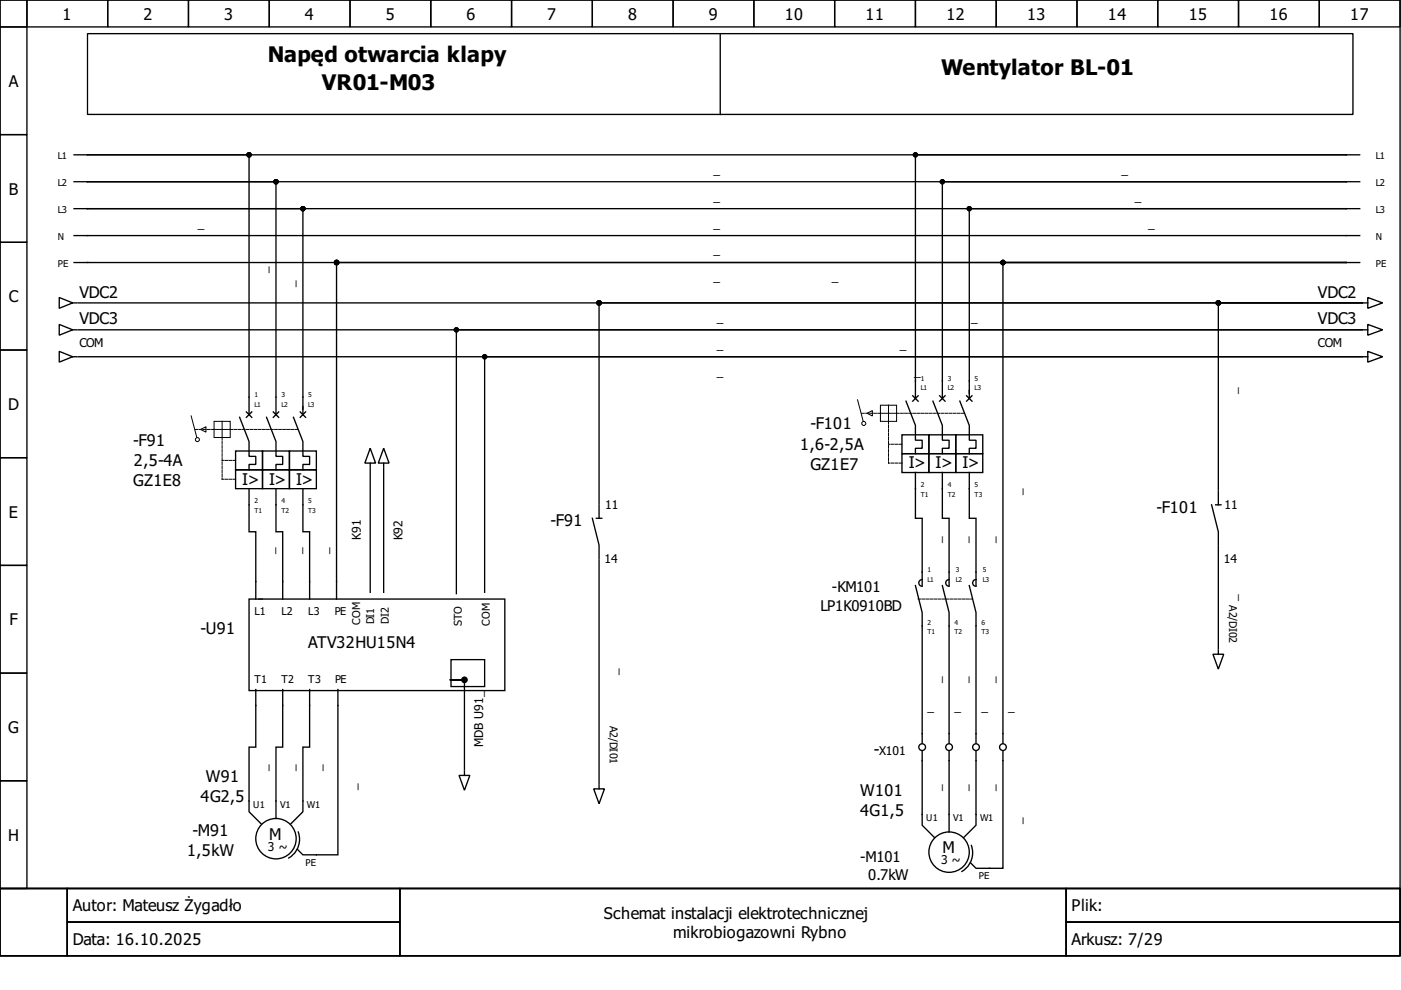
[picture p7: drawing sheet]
<svg xmlns="http://www.w3.org/2000/svg" width="297mm" height="210mm" viewBox="0 0 297 210" stroke-linecap="round" stroke-linejoin="round" font-family="sans-serif">
<g fill="none" stroke="#000" stroke-width=".29">
<path d="M0 0h296.8v188.4h-296.8zM0 0h5.7v5.7h-5.7zM5.7 0h17.1v5.7h-17.1zM22.8 0h17.2v5.7h-17.2zM40 0h17.1v5.7h-17.1zM57.1 0h17.1v5.7h-17.1zM74.2 0h17.1v5.7h-17.1zM91.3 0h17.2v5.7h-17.2zM108.5 0h17.1v5.7h-17.1zM125.6 0h17.1v5.7h-17.1zM142.7 0h17.1v5.7h-17.1zM159.8 0h17.2v5.7h-17.2z"/>
<path d="M177 0h17.1v5.7h-17.1zM194.1 0h17.1v5.7h-17.1zM211.2 0h17.1v5.7h-17.1zM228.3 0h17.2v5.7h-17.2zM245.5 0h17.1v5.7h-17.1zM262.6 0h17.1v5.7h-17.1zM279.7 0h17.1v5.7h-17.1zM0 5.7h5.7v22.8h-5.7zM18.6 7.1h268.3v17.2h-268.3zM152.7 7.1v17.2M0 28.5h5.7v22.9h-5.7zM15.7 38.5h2.9"/>
<path d="M15.7 32.8h2.9M18.6 38.5h266.8M18.6 32.8h266.8M18.6 32.8h34.2v55.1M18.6 38.5h39.9v49.4M285.4 38.5h2.9M285.4 32.8h2.9M285.4 32.8h-91.3v51.7M285.4 38.5h-85.6v46M0 51.4h5.7v22.8h-5.7zM15.7 49.9h272.6M15.7 44.2h2.9"/>
<path d="M18.6 44.2h45.6v43.7M18.6 44.2h266.8M285.4 55.7h2.9M285.4 44.2h2.9M285.4 55.7h-269.7M285.4 55.7h-72.8v101.9M285.4 55.7h-214v71.3M285.4 44.2h-79.9v40.3M0 74.2h5.7v22.8h-5.7zM12.6 74.5l2.8 1.1-2.8 1.2zM12.6 63.1l2.8 1.1-2.8 1.2zM12.6 68.8l2.8 1.1-2.8 1.2z"/>
<path d="M15.4 75.6h.9M15.4 64.2h.9M15.4 69.9h.9M16.6 69.9h272.2h-192v56M16.6 75.6h272.2h-186v50M16.6 64.2h272.2M288.8 64.2h-161.8v42.5M288.8 64.2h-30.5v39.7M289.1 75.6h.9M289.1 64.2h.9M289.1 69.9h.9M290 74.5l3.1 1.1-3.1 1.2z"/>
<path d="M290 68.8l3.1 1.1-3.1 1.2zM290 63.1l3.1 1.1-3.1 1.2zM0 97h5.7v22.9h-5.7zM49.9 95.6h5.8v4h-5.8zM49.9 99.6h5.8v4h-5.8zM50.8 88.5l2 5.1v3.2h1.4v1.7h-1.4v1.1M52.2 87.3l1.2 1.2M53.4 87.3l-1.2 1.2M55.7 99.6h5.7v4h-5.7zM55.7 95.6h5.7v4h-5.7zM56.5 88.5l2 5.1v3.2h1.4v1.7h-1.4v1.1M57.9 87.3l1.2 1.2"/>
<path d="M59.1 87.3l-1.2 1.2M61.4 99.6h5.7v4h-5.7zM61.4 95.6h5.7v4h-5.7zM62.2 88.5l2 5.1v3.2h1.4v1.7h-1.4v1.1M63.6 87.3l1.2 1.2M64.8 87.3l-1.2 1.2M78.5 99.3v26.3M78.5 95l1.1 3.2h-2.2zM78.5 98.2v.8M81.3 95l1.2 3.2h-2.3zM81.3 98.2v.8M81.3 99.3v26.3"/>
<path d="M191.2 92.2h5.7v4h-5.7zM191.2 96.2h5.7v4h-5.7zM192.1 85.1l2 5.1v3.1h1.4v1.7h-1.4v1.2M193.5 83.9l1.2 1.2M194.7 83.9l-1.2 1.2M196.9 96.2h5.8v4h-5.8zM196.9 92.2h5.8v4h-5.8zM197.8 85.1l2 5.1v3.1h1.4v1.7h-1.4v1.2M199.2 83.9l1.2 1.2M200.4 83.9l-1.2 1.2M202.7 96.2h5.7v4h-5.7zM202.7 92.2h5.7v4h-5.7z"/>
<path d="M203.5 85.1l2 5.1v3.1h1.4v1.7h-1.4v1.2M204.9 83.9l1.2 1.2M206.1 83.9l-1.2 1.2M0 119.9h5.7v22.8h-5.7zM52.8 103.6v9.1h1.4v14.3M58.5 103.6v9.1h1.4v14.3M64.2 103.6v9.1h1.4v14.3M125.6 109.9l1.4 5.7v2.9M126.4 109.9h1.2M127 107v2.9M127 118.7v47.4M194.1 100.2v9.7h1.4v14.3"/>
<path d="M199.8 100.2v9.7h1.4v14.3M205.5 100.2v9.7h1.4v14.3M256.9 107l1.4 5.7v2.9M257.7 107h1.2M258.3 115.9v21.7M258.3 104.2v2.8M52.8 127h54.2v19.4h-54.2zM95.6 139.9h7.2v5.7h-7.2zM194.1 124.2l1.4 5.7v27.7M195.5 122.9a.71 .71 0 0 0-.7 .7 .71 .71 0 0 0 .7 .7M199.8 124.2l1.4 5.7v27.7M201.2 122.9a.71 .71 0 0 0-.7 .7 .71 .71 0 0 0 .7 .7"/>
<path d="M205.5 124.2l1.4 5.7v27.7M206.9 122.9a.71 .71 0 0 0-.7 .7 .71 .71 0 0 0 .7 .7M257.2 138.7h2.3l-1.2 3.2zM258.3 137.9v.8M0 142.7h5.7v22.8h-5.7zM54.2 146.2v12.2h-1.4v13.7l2.6 2.6M59.9 146.2v12.2h-1.4v15.1M65.6 146.2v12.2h-1.4v13.7l-2.5 2.6M71.6 146.2v35h-7.4l-1.1-1.1M97.9 144.1h-2.6h3.2v19.2M195.5 159.3v15.7l2.6 2.5M201.2 159.3v17.1"/>
<path d="M206.9 159.3v15.7l-2.5 2.5M212.6 159.3v24.8h-5.7l-1.1-1.1M0 165.5h5.7v22.9h-5.7zM63.2 176.4a4.6 4.6 0 0 1-2 5.5M97.3 164.4h2.3l-1.1 3.1zM98.5 163.5v.9M125.9 167.3h2.3l-1.2 3.1zM127 166.4v.9M205.9 179.3a4.6 4.6 0 0 1-2 5.5M0 188.4h296.8v14.3h-296.8zM0 188.4h14.3v14.3h-14.3zM14.3 188.4h70.5v7.1h-70.5z"/>
<path d="M14.3 195.5h70.5v7.2h-70.5zM84.8 188.4h141.3v14.3h-141.3zM226.1 188.4h70.7v7.1h-70.7zM226.1 195.5h70.7v7.2h-70.7z"/>
<circle cx="195.5" cy="158.4" r=".71"/>
<circle cx="201.2" cy="158.4" r=".71"/>
<circle cx="206.9" cy="158.4" r=".71"/>
<circle cx="212.6" cy="158.4" r=".71"/>
<circle cx="58.5" cy="177.8" r="4.3"/>
<circle cx="201.2" cy="180.7" r="4.3"/>
</g>
<g fill="#000" stroke="#000" stroke-width=".29">
<circle cx="52.8" cy="32.8" r=".43"/>
<circle cx="58.5" cy="38.5" r=".43"/>
<circle cx="194.1" cy="32.8" r=".43"/>
<circle cx="199.8" cy="38.5" r=".43"/>
<circle cx="64.2" cy="44.2" r=".43"/>
<circle cx="71.4" cy="55.7" r=".43"/>
<circle cx="205.5" cy="44.2" r=".43"/>
<circle cx="212.6" cy="55.7" r=".43"/>
<circle cx="96.8" cy="69.9" r=".43"/>
<circle cx="102.8" cy="75.6" r=".43"/>
<circle cx="127" cy="64.2" r=".43"/>
<circle cx="258.3" cy="64.2" r=".43"/>
<circle cx="98.5" cy="144.1" r=".57"/>
</g>
<path d="M41.4 91.1h4M47.1 92.8v8.8M48.8 91.1h14.3M49.9 97.6h-2.8M182.7 87.6h4M188.4 89.3v8.9M190.1 87.6h14.3M191.2 94.2h-2.8M191.2 98.2h-2.8M49.9 101.6h-2.8M194.7 127h11.4" fill="none" stroke="#000" stroke-width=".21" stroke-dasharray=".6 .3"/>
<g fill="none" stroke="#000" stroke-width=".21">
<path d="M40.5 88.2l1.2 4.5M42.5 91.1l1.2-.6v1.1zM45.4 89.3h3.4v3.5h-3.4zM45.4 91.1h3.4M47.1 89.3v3.5M181.8 84.8l1.2 4.5M183.8 87.6l1.2-.5v1.1zM186.7 85.9h3.4v3.4h-3.4zM186.7 87.6h3.4M188.4 85.9v3.4M54.8 127h.9"/>
<circle cx="41.8" cy="93.2" r=".43"/>
<circle cx="183.1" cy="89.8" r=".43"/>
</g>
<g font-size="4.6">
<text x="56.8" y="13.1">Napęd otwarcia klapy</text>
<text x="199.5" y="16">Wentylator BL-01</text>
<text x="68.2" y="19.1">VR01-M03</text>
</g>
<g font-size="3.4">
<text x="13.3" y="4.1">1</text>
<text x="30.4" y="4.1">2</text>
<text x="47.5" y="4.1">3</text>
<text x="64.6" y="4.1">4</text>
<text x="81.8" y="4.1">5</text>
<text x="98.9" y="4.1">6</text>
<text x="116" y="4.1">7</text>
<text x="133.2" y="4.1">8</text>
<text x="150.3" y="4.1">9</text>
<text x="166.4" y="4.1">10</text>
<text x="183.5" y="4.1">11</text>
<text x="200.7" y="4.1">12</text>
<text x="217.8" y="4.1">13</text>
<text x="234.9" y="4.1">14</text>
<text x="252" y="4.1">15</text>
<text x="269.2" y="4.1">16</text>
<text x="286.3" y="4.1">17</text>
<text x="1.9" y="18.4">A</text>
<text x="1.9" y="41.2">B</text>
<text x="1.9" y="64.1">C</text>
<text x="16.8" y="63.1">VDC2</text>
<text x="279.4" y="63.1">VDC2</text>
<text x="16.8" y="68.8">VDC3</text>
<text x="279.4" y="68.8">VDC3</text>
<text x="1.7" y="86.9">D</text>
<text x="28.3" y="94.5">-F91</text>
<text x="169.7" y="95.3">1,6-2,5A</text>
<text x="171.8" y="91.1">-F101</text>
<text x="28.4" y="98.8">2,5-4A</text>
<text x="171.8" y="99.6">GZ1E7</text>
<text x="192.7" y="99.3">I&gt;</text>
<text x="198.4" y="99.3">I&gt;</text>
<text x="204.1" y="99.3">I&gt;</text>
<text x="28.3" y="103">GZ1E8</text>
<text x="51.4" y="102.8">I&gt;</text>
<text x="57.1" y="102.8">I&gt;</text>
<text x="62.8" y="102.8">I&gt;</text>
<text x="1.9" y="109.7">E</text>
<text x="116.7" y="111.6">-F91</text>
<text x="245.2" y="108.7">-F101</text>
<text x="2" y="132.6">F</text>
<text x="42.5" y="134.4">-U91</text>
<text x="65.4" y="137.3">ATV32HU15N4</text>
<text x="1.7" y="155.4">G</text>
<text x="185.2" y="160.1">-</text>
<text x="43.7" y="165.8">W91</text>
<text x="42.5" y="170.1">4G2,5</text>
<text x="182.4" y="168.7">W101</text>
<text x="182.4" y="173">4G1,5</text>
<text x="1.7" y="178.2">H</text>
<text x="40.8" y="177.2">-M91</text>
<text x="57.1" y="178.1">M</text>
<text x="39.7" y="181.5">1,5kW</text>
<text x="199.8" y="181">M</text>
<text x="15.4" y="193.2">Autor: Mateusz Żygadło</text>
<text x="128" y="194.8">Schemat instalacji elektrotechnicznej</text>
<text x="227.2" y="193.2">Plik:</text>
<text x="15.4" y="200.4">Data: 16.10.2025</text>
<text x="142.7" y="198.8">mikrobiogazowni Rybno</text>
<text x="227.2" y="200.4">Arkusz: 7/29</text>
</g>
<g font-size="3.1">
<text x="176.4" y="125.6">-KM101</text>
<text x="174" y="129.6">LP1K0910BD</text>
<text x="182.4" y="182.7">-M101</text>
<text x="184.1" y="186.7">0.7kW</text>
</g>
<g font-size="2.6">
<text x="151.3" y="36.8">_</text>
<text x="237.8" y="36.8">_</text>
<text x="151.3" y="42.5">_</text>
<text x="240.6" y="42.5">_</text>
<text x="42" y="48.2">_</text>
<text x="151.3" y="53.9">_</text>
<text x="151.3" y="48.2">_</text>
<text x="243.5" y="48.2">_</text>
<text x="56.8" y="57.9" transform="rotate(-90 56.8 57.9)">_</text>
<text x="151.3" y="59.7">_</text>
<text x="176.4" y="59.7">_</text>
<text x="62.5" y="60.8" transform="rotate(-90 62.5 60.8)">_</text>
<text x="152" y="68.2">_</text>
<text x="205.9" y="68.2">_</text>
<text x="16.8" y="73.6">COM</text>
<text x="152" y="73.9">_</text>
<text x="190.8" y="73.9">_</text>
<text x="279.4" y="73.6">COM</text>
<text x="152" y="79.6">_</text>
<text x="193.8" y="79.6">_</text>
<text x="262.3" y="83.5" transform="rotate(-90 262.3 83.5)">_</text>
<text x="128.3" y="107.9">11</text>
<text x="216.6" y="105" transform="rotate(-90 216.6 105)">_</text>
<text x="259.6" y="107.9">11</text>
<text x="58.2" y="117.5" transform="rotate(-90 58.2 117.5)">_</text>
<text x="63.9" y="117.5" transform="rotate(-90 63.9 117.5)">_</text>
<text x="69.6" y="117.5" transform="rotate(-90 69.6 117.5)">_</text>
<text x="76.5" y="114.5" transform="rotate(-90 76.5 114.5)">K91</text>
<text x="85.3" y="114.6" transform="rotate(-90 85.3 114.6)">K92</text>
<text x="128.2" y="119.3">14</text>
<text x="199.5" y="115" transform="rotate(-90 199.5 115)">_</text>
<text x="205.2" y="115" transform="rotate(-90 205.2 115)">_</text>
<text x="210.9" y="115" transform="rotate(-90 210.9 115)">_</text>
<text x="259.5" y="119.3">14</text>
<text x="262.3" y="127.4" transform="rotate(-90 262.3 127.4)">_</text>
<text x="131" y="143.1" transform="rotate(-90 131 143.1)">_</text>
<text x="199.5" y="144.9" transform="rotate(-90 199.5 144.9)">_</text>
<text x="205.2" y="144.9" transform="rotate(-90 205.2 144.9)">_</text>
<text x="210.9" y="144.9" transform="rotate(-90 210.9 144.9)">_</text>
<text x="196.7" y="150.7">_</text>
<text x="202.4" y="150.7">_</text>
<text x="208.1" y="150.7">_</text>
<text x="213.8" y="150.7">_</text>
<text x="102.5" y="158.4" transform="rotate(-90 102.5 158.4)">MDB U91_</text>
<text x="186.4" y="160.1">X101</text>
<text x="56.8" y="163.5" transform="rotate(-90 56.8 163.5)">_</text>
<text x="62.5" y="163.5" transform="rotate(-90 62.5 163.5)">_</text>
<text x="68.2" y="163.5" transform="rotate(-90 68.2 163.5)">_</text>
<text x="75.6" y="167.4" transform="rotate(-90 75.6 167.4)">_</text>
<text x="199.5" y="167.7" transform="rotate(-90 199.5 167.7)">_</text>
<text x="205.2" y="167.7" transform="rotate(-90 205.2 167.7)">_</text>
<text x="210.9" y="167.7" transform="rotate(-90 210.9 167.7)">_</text>
<text x="216.6" y="174.7" transform="rotate(-90 216.6 174.7)">_</text>
<text x="56.8" y="180.4">3 ~</text>
<text x="199.5" y="183.2">3 ~</text>
</g>
<g font-size="2.3">
<text x="53.9" y="130.4">L1</text>
<text x="59.7" y="130.4">L2</text>
<text x="65.4" y="130.4">L3</text>
<text x="71" y="130.4">PE</text>
<text x="260.6" y="128.3" transform="rotate(90 260.6 128.3)">A2/DI02</text>
<text x="76.4" y="132.5" transform="rotate(-90 76.4 132.5)">COM</text>
<text x="79.4" y="132.4" transform="rotate(-90 79.4 132.4)">DI1</text>
<text x="82.4" y="132.3" transform="rotate(-90 82.4 132.3)">DI2</text>
<text x="97.9" y="132.7" transform="rotate(-90 97.9 132.7)">STO</text>
<text x="103.9" y="132.7" transform="rotate(-90 103.9 132.7)">COM</text>
<text x="53.9" y="144.7">T1</text>
<text x="59.7" y="144.7">T2</text>
<text x="65.4" y="144.7">T3</text>
<text x="71.1" y="144.7">PE</text>
<text x="129.3" y="153.8" transform="rotate(90 129.3 153.8)">A2/DI01</text>
</g>
<g font-size="2">
<text x="12.3" y="33.7">L1</text>
<text x="291.7" y="33.7">L1</text>
<text x="12.3" y="39.4">L2</text>
<text x="291.7" y="39.4">L2</text>
<text x="12.3" y="45.1">L3</text>
<text x="291.7" y="45.1">L3</text>
<text x="12.3" y="50.8">N</text>
<text x="291.7" y="50.8">N</text>
<text x="12.3" y="56.5">PE</text>
<text x="291.7" y="56.5">PE</text>
<text x="53.7" y="171.3">U1</text>
<text x="59.4" y="171.3">V1</text>
<text x="65.1" y="171.3">W1</text>
<text x="196.4" y="174.1">U1</text>
<text x="202.1" y="174.1">V1</text>
<text x="207.8" y="174.1">W1</text>
<text x="64.8" y="183.5">PE</text>
<text x="207.5" y="186.4">PE</text>
</g>
<g font-size="1.4">
<text x="195.2" y="80.8">1</text>
<text x="195.2" y="82.8">L1</text>
<text x="200.9" y="80.8">3</text>
<text x="200.9" y="82.8">L2</text>
<text x="206.6" y="80.8">5</text>
<text x="206.6" y="82.8">L3</text>
<text x="53.9" y="84.2">1</text>
<text x="53.9" y="86.2">L1</text>
<text x="59.7" y="84.2">3</text>
<text x="59.7" y="86.2">L2</text>
<text x="65.4" y="84.2">5</text>
<text x="65.4" y="86.2">L3</text>
<text x="53.9" y="106.7">2</text>
<text x="59.7" y="106.7">4</text>
<text x="65.4" y="106.7">5</text>
<text x="195.2" y="103.3">2</text>
<text x="195.2" y="105.3">T1</text>
<text x="200.9" y="103.3">4</text>
<text x="200.9" y="105.3">T2</text>
<text x="206.6" y="103.3">5</text>
<text x="206.6" y="105.3">T3</text>
<text x="53.9" y="108.7">T1</text>
<text x="59.7" y="108.7">T2</text>
<text x="65.4" y="108.7">T3</text>
<text x="196.7" y="121.3">1</text>
<text x="196.7" y="123.3">L1</text>
<text x="202.7" y="121.3">3</text>
<text x="202.7" y="123.3">L2</text>
<text x="208.4" y="121.3">5</text>
<text x="208.4" y="123.3">L3</text>
<text x="196.7" y="132.4">2</text>
<text x="196.7" y="134.4">T1</text>
<text x="202.4" y="132.4">4</text>
<text x="202.4" y="134.4">T2</text>
<text x="208.1" y="132.4">6</text>
<text x="208.1" y="134.4">T3</text>
</g>
</svg>
